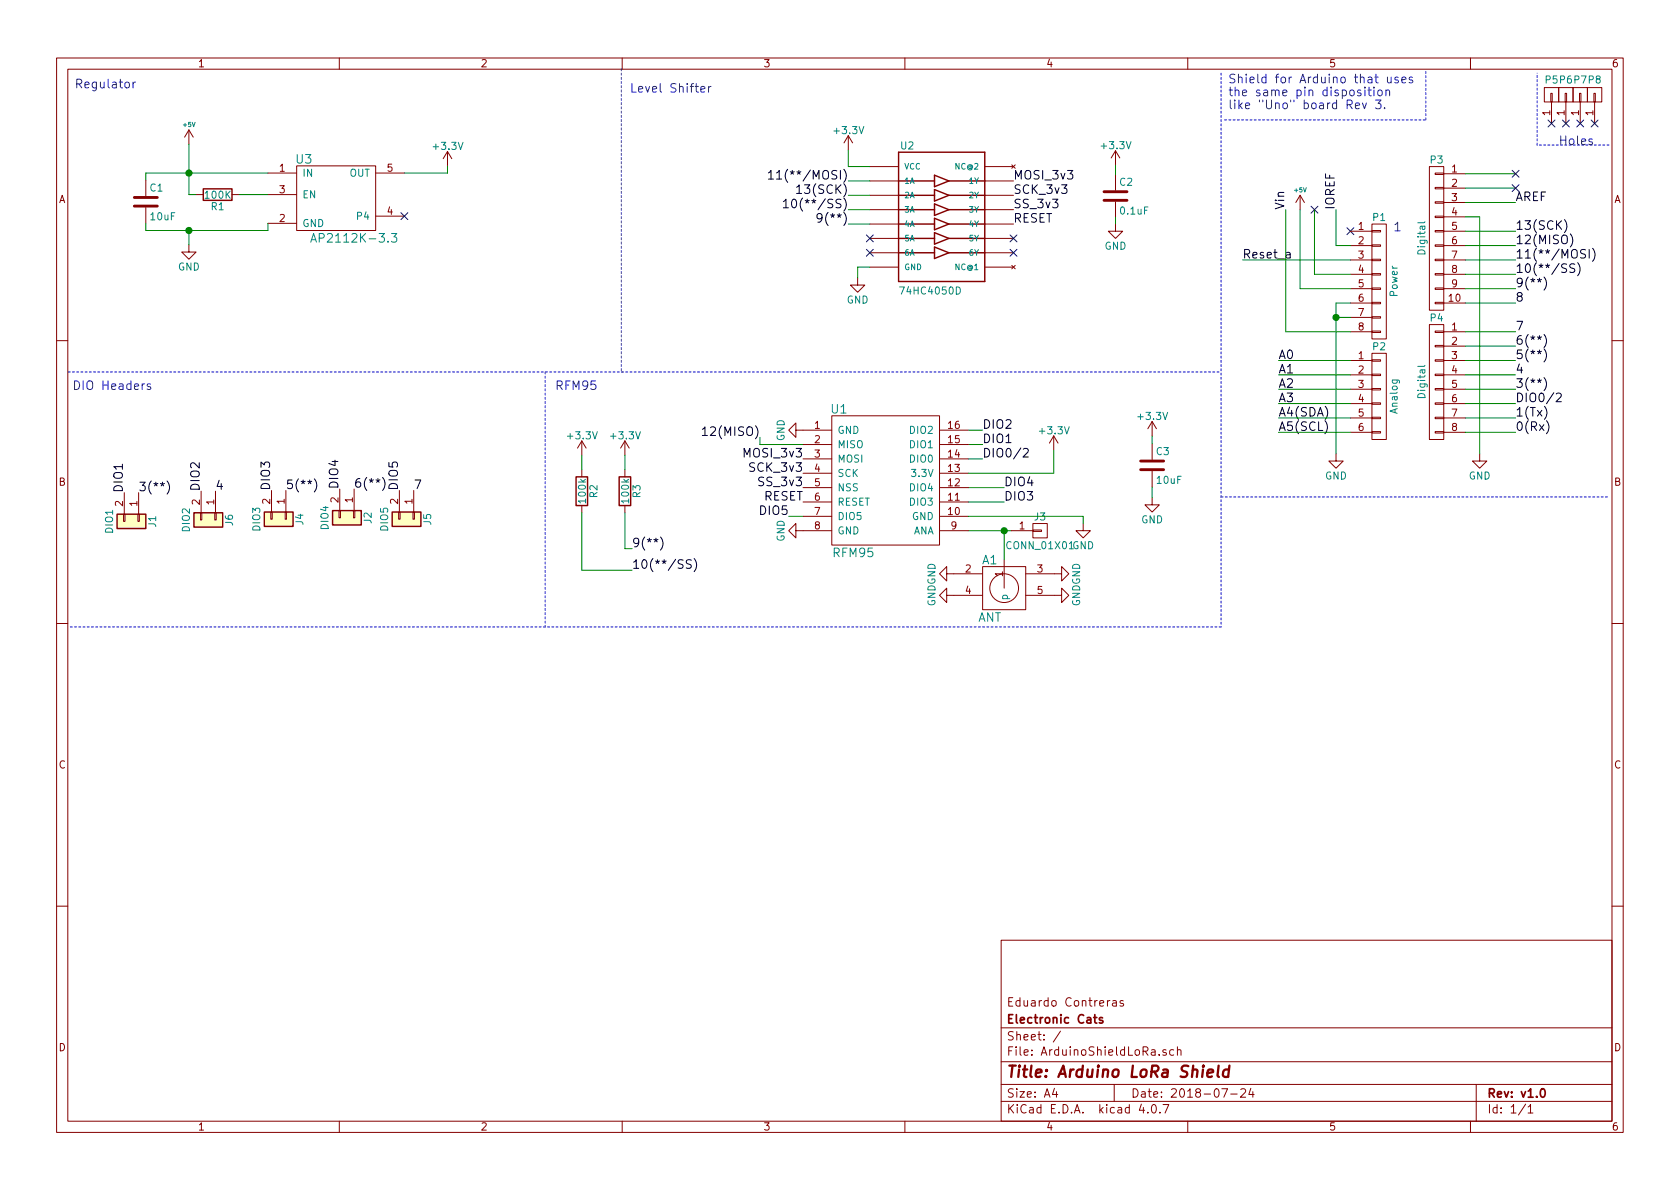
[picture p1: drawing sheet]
<svg xmlns="http://www.w3.org/2000/svg" width="297mm" height="210mm" viewBox="0 0 297 210" stroke-linecap="round" stroke-linejoin="round" font-family="sans-serif">
<g fill="none" stroke="#840000" stroke-width=".18">
<path d="M10 10.3h277v189.9h-277zM12 12.2h273v186.1h-273zM60 10.3v1.9M110 10.3v1.9M160 10.3v1.9M210 10.3v1.9M260 10.3v1.9M273 15.5h2.6v2.5h-2.6zM274.2 16.5h.2v1.5h-.2zM274.3 18v3.8M275.6 15.5h2.5v2.5h-2.5zM276.7 16.5h.3v1.5h-.3z"/>
<path d="M276.9 18v3.8M278.1 15.5h2.6v2.5h-2.6zM279.3 16.5h.2v1.5h-.2zM279.4 18v3.8M280.7 15.5h2.5v2.5h-2.5zM281.8 16.5h.3v1.5h-.3zM281.9 18v3.8M25.8 31.9v2.8M25.8 36.7v2.8M33.4 23l-.8 1.3M33.4 23v2.5M33.4 23l.8 1.3"/>
<path d="M34.7 34.4h1.2M41 34.4h1.3M47.4 30.6h5.1M47.4 39.5h5.1M47.4 34.4h5.1M52.5 29.3h13.9v11.5h-13.9zM66.4 30.6h5.1M66.4 38.2h5.1M79.1 26.8l-.7 1.3M79.1 26.8v2.5M79.1 26.8l.8 1.3M150 24l-.8 1.3"/>
<path d="M150 24v2.5M150 24l.7 1.3M153.8 29.5h5.1M153.8 32h5.1M153.8 34.5h5.1M153.8 37.1h5.1M153.8 39.6h5.1M174.1 29.5h5.1M174.1 32h5.1M174.1 34.5h5.1M174.1 37.1h5.1M174.1 39.6h5.1"/>
<path d="M178.9 29.2l.6 .6M179.5 29.2l-.6 .6M197.2 39.6v1.3h1.3l-1.3 1.3-1.2-1.3h1.2M197.2 26.7v2.5M197.2 30.9v2.7M197.2 35.7v2.8M197.2 26.7l-.7 1.2M197.2 26.7l.8 1.2M229.9 34.5l-.8 1.3M229.9 34.5v2.6M229.9 34.5l.7 1.3M242.6 39.6h2.5v20.3h-2.5z"/>
<path d="M252.7 29.5h2.6v25.4h-2.6zM253.7 38.2h1.6v.3h-1.6zM253.7 35.7h1.6v.2h-1.6zM253.7 33.1h1.6v.3h-1.6zM253.7 30.6h1.6v.3h-1.6zM255.3 30.7h3.8M255.3 33.3h3.8M255.3 35.8h3.8M255.3 38.3h3.8M33.4 43.3v1.3h1.3l-1.3 1.2-1.3-1.2h1.3M151.6 49.1v1.3h1.3l-1.3 1.3-1.2-1.3h1.2M153.8 47.2h5.1"/>
<path d="M153.8 42.2h5.1M153.8 44.7h5.1M174.1 47.2h5.1M174.1 42.2h5.1M174.1 44.7h5.1M178.9 46.9l.6 .6M179.5 46.9l-.6 .6M238.8 40.9h3.8M238.8 43.4h3.8M238.8 46h3.8M238.8 48.5h3.8M238.8 51h3.8"/>
<path d="M238.8 53.6h3.8M238.8 56.1h3.8M238.8 58.7h3.8M242.6 58.5h1.5v.3h-1.5zM242.6 56h1.5v.3h-1.5zM242.6 53.5h1.5v.2h-1.5zM242.6 50.9h1.5v.3h-1.5zM242.6 48.4h1.5v.2h-1.5zM242.6 45.8h1.5v.3h-1.5zM242.6 43.3h1.5v.3h-1.5zM242.6 40.8h1.5v.2h-1.5zM252.7 57.4h2.6v20.3h-2.6z"/>
<path d="M253.7 58.5h1.6v.3h-1.6zM253.7 53.5h1.6v.2h-1.6zM253.7 50.9h1.6v.3h-1.6zM253.7 48.4h1.6v.2h-1.6zM253.7 45.8h1.6v.3h-1.6zM253.7 43.3h1.6v.3h-1.6zM253.7 40.8h1.6v.2h-1.6zM255.3 40.9h3.8M255.3 43.4h3.8M255.3 46h3.8M255.3 48.5h3.8M255.3 51h3.8"/>
<path d="M255.3 53.6h3.8M255.3 58.7h3.8M10 60.2h2M102.9 78v2.5M102.9 78l-.8 1.2M102.9 78l.7 1.2M110.5 78v2.5M110.5 78l-.8 1.2M110.5 78l.8 1.2M140.7 76.1v-1.3l-1.3 1.3 1.3 1.2v-1.2h6.4M142 78.6h5.1M147.1 73.5h19v22.9h-19z"/>
<path d="M166.1 76.1h5.1M166.1 78.6h5.1M186.3 77.1l-.8 1.3M186.3 77.1v2.5M186.3 77.1l.8 1.3M203.7 74.5v2.6M203.7 78.5v2.8M203.7 74.5l-.8 1.3M203.7 74.5l.8 1.3M238.8 63.7h3.8M238.8 66.3h3.8M238.8 68.8h3.8"/>
<path d="M238.8 71.4h3.8M238.8 73.9h3.8M238.8 76.4h3.8M242.6 76.3h1.5v.3h-1.5zM242.6 73.8h1.5v.2h-1.5zM242.6 71.2h1.5v.3h-1.5zM242.6 68.7h1.5v.3h-1.5zM242.6 66.2h1.5v.2h-1.5zM242.6 63.6h1.5v.3h-1.5zM242.6 62.5h2.5v15.2h-2.5zM253.7 76.3h1.6v.3h-1.6zM253.7 73.8h1.6v.2h-1.6z"/>
<path d="M253.7 71.2h1.6v.3h-1.6zM253.7 68.7h1.6v.3h-1.6zM253.7 66.2h1.6v.2h-1.6zM253.7 63.6h1.6v.3h-1.6zM253.7 61.1h1.6v.2h-1.6zM255.3 63.7h3.8M255.3 66.3h3.8M255.3 68.8h3.8M255.3 71.4h3.8M255.3 73.9h3.8M255.3 76.4h3.8M255.3 61.2h3.8"/>
<path d="M285 60.2h2M21.8 90.9h.3v1.3h-.3zM22 87.1v3.8M24.4 90.9h.2v1.3h-.2zM24.5 87.1v3.8M35.4 90.7h.3v1.2h-.3zM35.6 86.9v3.8M38 90.7h.2v1.2h-.2zM38.1 86.9v3.8M47.9 90.5h.2v1.3h-.2zM48 86.7v3.8M50.4 90.5h.3v1.3h-.3z"/>
<path d="M50.5 86.7v3.8M59.9 90.3h.3v1.3h-.3zM60.1 86.5v3.8M62.5 90.3h.2v1.3h-.2zM62.6 86.5v3.8M70.5 90.5h.2v1.3h-.2zM70.6 86.7v3.8M73 90.5h.3v1.3h-.3zM73.2 86.7v3.8M102.9 83.1v1.2M102.9 89.4v1.3M110.5 83.1v1.2"/>
<path d="M110.5 89.4v1.3M140.7 93.8v-1.2l-1.3 1.2 1.3 1.3v-1.3h6.4M142 81.1h5.1M142 83.7h5.1M142 86.2h5.1M142 88.8h5.1M142 91.3h5.1M166.1 93.8h5.1M166.1 81.1h5.1M166.1 83.7h5.1M166.1 86.2h5.1M166.1 88.8h5.1"/>
<path d="M166.1 91.3h5.1M177.5 98.9v5.1M178.8 93.8h3.8M182.6 93.7h1.5v.3h-1.5zM182.6 92.6h2.6v2.5h-2.6zM191.5 92.6v1.2h1.3l-1.3 1.3-1.3-1.3h1.3M203.7 88v1.3h1.3l-1.3 1.2-1.3-1.2h1.3M203.7 83.3v2.8M236.2 80.3v1.2h1.3l-1.3 1.3-1.3-1.3h1.3M261.6 80.3v1.2h1.3l-1.3 1.3-1.3-1.3h1.3M10 110.3h2M167.4 101.5v-1.3l-1.3 1.3 1.3 1.2v-1.2h6.3"/>
<path d="M167.4 105.3v-1.3l-1.3 1.3 1.3 1.2v-1.2h6.3M173.7 100.2h7.7v7.6h-7.7zM181.4 105.3h6.3v-1.3l1.3 1.3-1.3 1.2v-1.2M181.4 101.5h6.3v-1.3l1.3 1.3-1.3 1.2v-1.2M285 110.3h2M10 160.2h2M177 166.3h108v32h-108zM196.7 177h.6l.1 .9M197.4 177.3l-.5 .1-.2 .2 .2 .3 .5-.1M198.6 177a.37 .37 0 0 0-.6 .1l.1 .3 .5 .1 .1 .1-.2 .3-.5-.1M285 160.2h2M60 198.3v1.9"/>
<path d="M110 198.3v1.9M160 198.3v1.9M177 194.8h108M177 191.8h108M177 187.8h108M177 181.8h108M186.4 192.5l-.3 1h.9M186.8 193v1M187.5 182.3l-1.3 2M197 191.8v3M201.8 195.2l-.4 1.1h1M202.9 196.7v.1"/>
<path d="M203.8 195.4l.1-.1a.81 .81 0 0 1 .6 .6 .81 .81 0 0 1-.3 .8l-.1 .1a.8 .8 0 0 1-.6-.6 .8 .8 0 0 1 .3-.8zM205 186.5v.1M205.1 196.7v.1M205.6 195.3h1.1l-.7 1.5M206.2 185.7a.37 .37 0 0 0-.6 .1l.1 .2 .5 .2v.1l-.2 .3-.4-.1M207.5 185.7l-.4-.1-.3 .3 .1 .6 .2 .1 .4-.1M208.2 185.7l.2-.1 .4 .1v.9M208.2 185.1v1.5M210 198.3v1.9M216 192.5h1l-.6 1.5M217.6 193.5h1.1M219.4 192.7l.2-.2h.4l.2 .5-.9 1h.9"/>
<path d="M221.2 192.5l-.4 1h.9M221.5 193v1M260 198.3v1.9M261 191.8v6.5M269.7 195.2l-1.2 2M270.2 195.8l.4-.5v1.5M270.2 196.8h.8"/>
<circle cx="177.5" cy="104" r="2.54"/>
</g>
<path d="M193.4 179.9h.5M193.6 179.4v1.3l.3 .2M194.9 180a.37 .37 0 0 0-.5 .1v.3l.5 .1 .1 .1-.2 .3-.4-.1M272.5 192.7l.2-.2a.81 .81 0 0 1 .6 .6 .81 .81 0 0 1-.3 .8l-.2 .1a.79 .79 0 0 1-.3-1.3z" fill="none" stroke="#840000" stroke-width=".3"/>
<path d="M213.5 189.8l1-.2-.1-.4h-.7l-.3 1 .3 .2 .6-.1M215.5 188.4l-.2 1.8 .2 .2M217.3 189.2a.7 .7 0 0 0-1 .3v.8l.3 .1 .5-.1M217.4 188.4l-.3 2" fill="none" stroke="#840000" stroke-width=".41"/>
<g fill="none" stroke="#000" stroke-width=".18">
<path d="M135.9 30.6l.4-.5v1.6M135.9 31.7h.9M137.3 30.6l.5-.5v1.6M137.3 31.7h.9M138.5 35.7l.5-.5v1.5M138.5 36.7h.9M140.1 35.4l.2-.2a.81 .81 0 0 1 .6 .8 .81 .81 0 0 1-.6 .7l-.2-.1-.1-.4zM140.8 33.1l.5-.4v1.5M140.8 34.2h.9M145.3 38.4l-.3 .3-.4-.1-.2-.2 .1-.5a.48 .48 0 0 1 .8 0 1 1 0 0 1-.4 1.4h-.3M276.6 38.8a1.75 1.75 0 0 1 0 2.3M273 59.2a1.75 1.75 0 0 1 0 2.3"/>
<path d="M273 49a1.75 1.75 0 0 1 0 2.3M277.6 41.4a1.75 1.75 0 0 1 0 2.3M278.4 46.7a.62 .62 0 0 0-.8 .1v.4l.8 .4v.4a.62 .62 0 0 1-.9 .1M278.9 46.5a1.75 1.75 0 0 1 0 2.3M280.3 44.2a.62 .62 0 0 0-.8 .1v.4l.8 .4v.4a.62 .62 0 0 1-.8 .1M281 44.1v1.5M281.6 43.9a1.75 1.75 0 0 1 0 2.3M124.2 75.9l.4-.4v1.5M124.2 77h.9M180.9 79.4l.3-.1h.3l.2 .1 .1 .3-.1 .3-.8 .8h.9M273 66.8a1.75 1.75 0 0 1 0 2.3M273 61.7a1.75 1.75 0 0 1 0 2.3"/>
<path d="M273.4 74.4a1.75 1.75 0 0 1 0 2.3M275.2 69.7l.2-.2h.3l.3 .2v.2v.3l-.9 .8h.9M29.5 85.1a1.75 1.75 0 0 1 0 2.3M55.6 84.7a1.75 1.75 0 0 1 0 2.3M67.6 84.4a1.75 1.75 0 0 1 0 2.3M116.8 95a1.75 1.75 0 0 1 0 2.3M122.2 99.1a.62 .62 0 0 0-.8 0v.5l.7 .3v.4a.62 .62 0 0 1-.8 .1M122.7 98.8a1.75 1.75 0 0 1 0 2.3"/>
</g>
<g fill="none" stroke="#000084" stroke-width=".18">
<path d="M70.9 37.6l1.2 1.2M72.1 37.6l-1.2 1.2M231.8 36.5l1.2 1.2M233 36.5l-1.2 1.2M267.4 30.1l1.2 1.2M267.4 32.7l1.2 1.2M268.6 30.1l-1.2 1.2M268.6 32.7l-1.2 1.2M273.7 21.2l1.2 1.2M274.9 21.2l-1.2 1.2M276.3 21.2l1.2 1.2M277.5 21.2l-1.2 1.2"/>
<path d="M278.8 21.2l1.2 1.2M280 21.2l-1.2 1.2M281.3 21.2l1.2 1.2M282.5 21.2l-1.2 1.2M153.2 41.5l1.2 1.3M153.2 44.1l1.2 1.2M154.4 41.5l-1.2 1.3M154.4 44.1l-1.2 1.2M178.6 41.5l1.2 1.3M178.6 44.1l1.2 1.2M179.8 41.5l-1.2 1.3M179.8 44.1l-1.2 1.2"/>
<path d="M238.2 40.3l1.2 1.2M239.4 40.3l-1.2 1.2"/>
</g>
<g fill="none" stroke="#0000c2" stroke-width=".18">
<path d="M23.5 14.5v1M24 14.5l-.3 .1-.2 .2M123.9 15.8l.7-.2v-.2l-.5-.1-.2 .2 .1 .7h.6M125.3 15.3v1M125.7 15.3l-.3 .1-.1 .2M239.6 18.7l.8-.1-.1-.3-.4-.1-.3 .2 .1 .7h.6M240.6 16l-.4-.1-.2 .2 .1 .3 .5 .1v.4h-.6M240.9 18.2l.3 1 .4-1M241.3 15.4v.2M241.3 15.9v1M241.9 15.9h.5M242.1 15.4v1.3l.3 .2"/>
<path d="M242.9 15.4v.2M242.9 15.9v1M243.2 17.7h1l-.5 .6 .3 .1 .2 .2-.1 .5-.2 .1h-.5l-.2-.1M243.7 16.1l.2-.2 .4 .2 .1 .6-.2 .2h-.3l-.2-.1zM244.8 19.1v.1M245 16.1l.1-.1a.36 .36 0 0 1 .6 .1v.8M245 15.9v1M245.3 13.6v.8a.38 .38 0 0 0 .7 .1M246 13.6v1.1M247.2 13.7l-.4-.1-.2 .3 .1 .2 .5 .1v.4h-.6M247.9 14.1l.7-.1-.1-.3-.4-.1-.2 .3v.7h.6M249.7 13.7l-.3-.1-.3 .3 .1 .2 .5 .1v.4h-.6"/>
<path d="M26.6 67.9h-.4l-.2 .2 .1 .2 .5 .1v.4h-.6"/>
</g>
<path d="M251.9 39.2l-.2 .2h-1M54.9 42.8l.5-1.5 .6 1.5M55.1 42.4h.7M69.2 41.3h1l-.6 .6 .4 .1 .2 .2-.1 .5-.3 .1h-.4l-.2-.1M159.1 50.7h.8l-.5 1.3M251.9 64.6l-.2 .2h-1" fill="none" stroke="#008484" stroke-width=".18"/>
<g fill="none" stroke="#840000" stroke-width=".25">
<path d="M35.9 33.4h5.1v2h-5.1zM158.9 26.9h15.2v22.9h-15.2zM158.9 39.6h6.3M158.9 37.1h6.3M158.9 34.5h6.3M158.9 32h6.3M165.2 31l2.6 1-2.6 1zM165.2 33.5l2.6 1-2.6 1.1zM165.2 36.1l2.6 1-2.6 1zM165.2 38.6l2.6 1-2.6 1zM167.8 39.6h6.3M167.8 37.1h6.3"/>
<path d="M167.8 34.5h6.3M167.8 32h6.3M158.9 44.7h6.3M158.9 42.2h6.3M165.2 41.1l2.6 1.1-2.6 1zM165.2 43.7l2.6 1-2.6 1zM167.8 44.7h6.3M167.8 42.2h6.3M20.7 90.9h5.1v2.6h-5.1zM34.3 90.7h5.1v2.5h-5.1zM46.7 90.5h5.1v2.6h-5.1zM58.8 90.3h5.1v2.5h-5.1z"/>
<path d="M69.3 90.5h5.1v2.6h-5.1zM101.9 84.3h2v5.1h-2zM109.5 84.3h2v5.1h-2z"/>
</g>
<path d="M23.7 36.4h4.1M23.7 34.9h4.1M195.2 35.4h4.1M195.2 33.9h4.1M201.7 83.1h4M201.7 81.5h4" fill="none" stroke="#840000" stroke-width=".51"/>
<path d="M109.9 12.2v53.6M215.9 12.9v98M216.5 21.2h35.6M252.1 21.2v-8.9M271.8 25.6v-12.7M284.5 25.6h-12.7M12.1 65.8h203.8M96.4 65.8v45.1M109.9 65.8h.2M215.9 87.9h68.6M215.9 110.9h-203.6" fill="none" stroke="#0000c2" stroke-width=".18" stroke-dasharray=".3 .4"/>
<g fill="none" stroke="#008400" stroke-width=".18">
<path d="M25.8 39.5v1.3h21.6v-1.3M33.4 25.5v8.9h1.3M42.3 34.4h5.1M47.4 30.6h-21.6v1.3M79.1 29.3v1.3h-7.6M150 32h3.8M150 34.5h3.8M150 37.1h3.8M150 39.6h3.8M150 26.5v3h3.8M197.2 29.2v1.7M197.2 38.5v1.1"/>
<path d="M227.3 37.1v21.6h11.5M229.9 37.1v13.9h8.9M232.4 37.1v11.4h6.4M236.2 37.1v6.3h2.6M259.1 35.8h8.9M259.1 33.3h8.9M259.1 30.7h8.9M259.1 38.3h2.5v42M33.4 40.8v2.5M153.8 47.2h-2.2v1.9M219.7 46h19.1M236.2 56.1h2.6"/>
<path d="M238.8 53.6h-2.6v26.7M259.1 43.4h8.9M259.1 48.5h8.9M259.1 51h8.9M259.1 58.7h8.9M259.1 53.6h8.9M259.1 46h8.9M259.1 40.9h8.9M134.4 77.3v1.3h7.6M171.2 78.6h2.5M171.2 76.1h2.5M186.3 79.6v4.1h-15.1"/>
<path d="M203.7 77.1v1.4M226.1 63.7h12.7M226.1 66.3h12.7M226.1 68.8h12.7M226.1 71.4h12.7M226.1 73.9h12.7M226.1 76.4h12.7M259.1 63.7h8.9M259.1 66.3h8.9M259.1 68.8h8.9M259.1 71.4h8.9M259.1 73.9h8.9"/>
<path d="M259.1 76.4h8.9M259.1 61.2h8.9M102.9 80.5v2.6M102.9 90.7v10.1h8.9M110.5 80.5v2.6M110.5 90.7v6.3h1.3M139.4 91.3h2.6M171.2 93.8h7.6M171.2 91.3h20.3v1.3M171.2 86.2h6.3M171.2 88.8h6.3M171.2 81.1h2.5"/>
<path d="M177.5 93.8v5.1M203.7 86.1v1.9"/>
</g>
<g fill="#008400" stroke="#008400" stroke-width=".25">
<circle cx="236.2" cy="56.1" r=".51"/>
<circle cx="33.4" cy="30.6" r=".51"/>
<circle cx="33.4" cy="40.8" r=".51"/>
<circle cx="177.5" cy="93.8" r=".51"/>
</g>
<g fill="#ffffc2" stroke="#ffffc2" stroke-width=".18">
<path d="M20.7 90.9h5.1v2.6h-5.1z"/>
<path d="M34.3 90.7h5.1v2.5h-5.1z"/>
<path d="M46.7 90.5h5.1v2.6h-5.1z"/>
<path d="M58.8 90.3h5.1v2.5h-5.1z"/>
<path d="M69.3 90.5h5.1v2.6h-5.1z"/>
</g>
<text font-size="2.8" fill="#840000" x="178" y="190.5">Title: Arduino LoRa Shield</text>
<g font-size="2.1" fill="#0000c2">
<text x="13.2" y="15.6">Regulator</text>
<text x="111.4" y="16.4">Level Shifter</text>
<text x="217.2" y="14.7">Shield for Arduino that uses</text>
<text x="217.2" y="17">the same pin disposition</text>
<text x="217.2" y="19.3">like &quot;Uno&quot; board Rev 3.</text>
<text x="275.6" y="25.6">Holes</text>
<text x="246.4" y="40.9">1</text>
<text x="12.8" y="69">DIO Headers</text>
<text x="98.2" y="69">RFM95</text>
</g>
<g font-size="2.1" fill="#008484">
<text x="52.4" y="28.9">U3</text>
<text x="56.2" y="42.9">AP2112K-3.3</text>
<text x="147" y="73.1">U1</text>
<text x="147.4" y="98.5">RFM95</text>
<text x="173.7" y="99.8">A1</text>
<text x="172.8" y="110">ANT</text>
</g>
<g font-size="2.1">
<text x="138.6" y="31.7">11(**/MOSI)</text>
<text x="141.7" y="34.3">13(SCK)</text>
<text x="179.2" y="31.7">MOSI_3v3</text>
<text x="179.2" y="34.3">SCK_3v3</text>
<text x="268" y="35.6">AREF</text>
<text x="141.1" y="36.8">10(**/SS)</text>
<text x="145.7" y="39.4">9(**)</text>
<text x="179.2" y="36.8">SS_3v3</text>
<text x="179.2" y="39.4">RESET</text>
<text x="227.1" y="37.1" transform="rotate(-90 227.1 37.1)">Vin</text>
<text x="236" y="37.1" transform="rotate(-90 236 37.1)">IOREF</text>
<text x="268" y="40.6">13(SCK)</text>
<text x="219.7" y="45.7">Reset_a</text>
<text x="268" y="45.7">11(**/MOSI)</text>
<text x="268" y="43.2">12(MISO)</text>
<text x="268" y="53.3">8</text>
<text x="268" y="50.8">9(**)</text>
<text x="268" y="48.3">10(**/SS)</text>
<text x="268" y="58.4">7</text>
<text x="226.1" y="63.5">A0</text>
<text x="268" y="63.5">5(**)</text>
<text x="268" y="61">6(**)</text>
<text x="226.1" y="66">A1</text>
<text x="226.1" y="68.6">A2</text>
<text x="226.1" y="71.1">A3</text>
<text x="268" y="71.1">DIO0/2</text>
<text x="268" y="68.6">3(**)</text>
<text x="268" y="66">4</text>
<text x="125.2" y="77.1">12(MISO)</text>
<text x="173.7" y="75.8">DIO2</text>
<text x="226.1" y="73.7">A4(SDA)</text>
<text x="226.1" y="76.2">A5(SCL)</text>
<text x="268" y="76.2">0(Rx)</text>
<text x="268" y="73.7">1(Tx)</text>
<text x="131.9" y="80.9">MOSI_3v3</text>
<text x="132.8" y="83.4">SCK_3v3</text>
<text x="173.7" y="80.9">DIO0/2</text>
<text x="173.7" y="78.4">DIO1</text>
<text x="21.7" y="87.1" transform="rotate(-90 21.7 87.1)">DIO1</text>
<text x="24.5" y="86.9">3(**)</text>
<text x="35.3" y="86.9" transform="rotate(-90 35.3 86.9)">DIO2</text>
<text x="38.1" y="86.6">4</text>
<text x="47.8" y="86.7" transform="rotate(-90 47.8 86.7)">DIO3</text>
<text x="50.5" y="86.5">5(**)</text>
<text x="59.8" y="86.5" transform="rotate(-90 59.8 86.5)">DIO4</text>
<text x="62.6" y="86.2">6(**)</text>
<text x="70.4" y="86.7" transform="rotate(-90 70.4 86.7)">DIO5</text>
<text x="73.2" y="86.5">7</text>
<text x="134.4" y="86">SS_3v3</text>
<text x="134.9" y="88.5">RESET</text>
<text x="177.5" y="88.5">DIO3</text>
<text x="177.5" y="86">DIO4</text>
<text x="134.5" y="91.1">DIO5</text>
<text x="111.8" y="100.6">10(**/SS)</text>
<text x="111.8" y="96.8">9(**)</text>
</g>
<g font-size="2.1" fill="#840000">
<text x="178" y="178">Eduardo Contreras</text>
<text x="178" y="184">Sheet: /</text>
<text x="178" y="181">Electronic Cats</text>
<text x="178" y="186.7">File: ArduinoShieldLoRa.sch</text>
<text x="178" y="196.9">KiCad E.D.A. kicad 4.0.7</text>
<text x="178" y="194.1">Size: A4</text>
<text x="200" y="194.1">Date: 2018-07-24</text>
<text x="263" y="194.1">Rev: v1.0</text>
<text x="263" y="196.9">Id: 1/1</text>
</g>
<g font-size="1.8" fill="#840000">
<text x="35" y="11.9">1</text>
<text x="85" y="11.9">2</text>
<text x="135" y="11.9">3</text>
<text x="185" y="11.9">4</text>
<text x="235" y="11.9">5</text>
<text x="285" y="11.9">6</text>
<text x="274.1" y="20.4" transform="rotate(-90 274.1 20.4)">1</text>
<text x="276.6" y="20.4" transform="rotate(-90 276.6 20.4)">1</text>
<text x="279.1" y="20.4" transform="rotate(-90 279.1 20.4)">1</text>
<text x="281.7" y="20.4" transform="rotate(-90 281.7 20.4)">1</text>
<text x="10.4" y="35.9">A</text>
<text x="49.4" y="30.3">1</text>
<text x="49.4" y="34.2">3</text>
<text x="68.5" y="30.3">5</text>
<text x="256.7" y="30.5">1</text>
<text x="256.7" y="33">2</text>
<text x="256.7" y="35.6">3</text>
<text x="285.4" y="35.9">A</text>
<text x="49.4" y="39.2">2</text>
<text x="68.5" y="38">4</text>
<text x="240.2" y="40.6">1</text>
<text x="256.7" y="38.1">4</text>
<text x="256.7" y="40.6">5</text>
<text x="240.2" y="43.2">2</text>
<text x="240.2" y="45.7">3</text>
<text x="256.7" y="43.2">6</text>
<text x="256.7" y="45.7">7</text>
<text x="240.2" y="48.3">4</text>
<text x="240.2" y="50.8">5</text>
<text x="240.2" y="53.3">6</text>
<text x="256.2" y="53.3">10</text>
<text x="256.7" y="48.3">8</text>
<text x="256.7" y="50.8">9</text>
<text x="240.2" y="55.9">7</text>
<text x="240.2" y="58.4">8</text>
<text x="256.7" y="58.4">1</text>
<text x="240.2" y="63.5">1</text>
<text x="256.7" y="61">2</text>
<text x="256.7" y="63.5">3</text>
<text x="240.2" y="66">2</text>
<text x="240.2" y="68.6">3</text>
<text x="240.2" y="71.1">4</text>
<text x="256.7" y="66">4</text>
<text x="256.7" y="68.6">5</text>
<text x="256.7" y="71.1">6</text>
<text x="144" y="75.8">1</text>
<text x="167.7" y="75.8">16</text>
<text x="240.2" y="73.7">5</text>
<text x="240.2" y="76.2">6</text>
<text x="256.7" y="73.7">7</text>
<text x="256.7" y="76.2">8</text>
<text x="144" y="78.4">2</text>
<text x="144" y="80.9">3</text>
<text x="144" y="83.4">4</text>
<text x="167.7" y="83.4">13</text>
<text x="167.7" y="80.9">14</text>
<text x="167.7" y="78.4">15</text>
<text x="10.4" y="85.9">B</text>
<text x="21.7" y="89.5" transform="rotate(-90 21.7 89.5)">2</text>
<text x="24.3" y="89.5" transform="rotate(-90 24.3 89.5)">1</text>
<text x="35.3" y="89.2" transform="rotate(-90 35.3 89.2)">2</text>
<text x="37.8" y="89.2" transform="rotate(-90 37.8 89.2)">1</text>
<text x="47.8" y="89.1" transform="rotate(-90 47.8 89.1)">2</text>
<text x="50.3" y="89.1" transform="rotate(-90 50.3 89.1)">1</text>
<text x="59.8" y="88.9" transform="rotate(-90 59.8 88.9)">2</text>
<text x="62.4" y="88.9" transform="rotate(-90 62.4 88.9)">1</text>
<text x="70.4" y="89.1" transform="rotate(-90 70.4 89.1)">2</text>
<text x="72.9" y="89.1" transform="rotate(-90 72.9 89.1)">1</text>
<text x="144" y="86">5</text>
<text x="144" y="88.5">6</text>
<text x="167.7" y="88.5">11</text>
<text x="167.7" y="86">12</text>
<text x="285.4" y="85.9">B</text>
<text x="144" y="91.1">7</text>
<text x="144" y="93.6">8</text>
<text x="167.7" y="91.1">10</text>
<text x="168.2" y="93.6">9</text>
<text x="180.2" y="93.6">1</text>
<text x="170.7" y="101.2">2</text>
<text x="177.3" y="101.9" transform="rotate(-90 177.3 101.9)">1</text>
<text x="183.4" y="101.2">3</text>
<text x="170.7" y="105">4</text>
<text x="183.4" y="105">5</text>
<text x="10.4" y="135.9">C</text>
<text x="285.4" y="135.9">C</text>
<text x="10.4" y="185.9">D</text>
<text x="285.4" y="185.9">D</text>
<text x="35" y="199.9">1</text>
<text x="85" y="199.9">2</text>
<text x="135" y="199.9">3</text>
<text x="185" y="199.9">4</text>
<text x="235" y="199.9">5</text>
<text x="285" y="199.9">6</text>
</g>
<g font-size="1.8" fill="#008484">
<text x="273.3" y="14.8">P5 P6 P7 P8</text>
<text x="147.7" y="23.7">+3.3V</text>
<text x="76.8" y="26.5">+3.3V</text>
<text x="159.3" y="26.4">U2</text>
<text x="194.9" y="26.4">+3.3V</text>
<text x="252.9" y="28.9">P3</text>
<text x="26.5" y="33.9">C1</text>
<text x="36.4" y="35.1">100K</text>
<text x="53.5" y="31.2">IN</text>
<text x="53.5" y="35">EN</text>
<text x="61.7" y="31.2">OUT</text>
<text x="198" y="32.8">C2</text>
<text x="26.7" y="38.9">10uF</text>
<text x="37.4" y="37.2">R1</text>
<text x="53.5" y="40.1">GND</text>
<text x="63.2" y="38.9">P4</text>
<text x="198.2" y="37.9">0.1uF</text>
<text x="242.8" y="39.1">P1</text>
<text x="31.4" y="47.8">GND</text>
<text x="195.3" y="44.1">GND</text>
<text x="252" y="44.8" transform="rotate(-90 252 44.8)">Digital</text>
<text x="149.7" y="53.7">GND</text>
<text x="159.6" y="52.1">74HC4050D</text>
<text x="247.1" y="52.4" transform="rotate(-90 247.1 52.4)">Power</text>
<text x="252.9" y="56.8">P4</text>
<text x="242.8" y="61.9">P2</text>
<text x="252" y="70.2" transform="rotate(-90 252 70.2)">Digital</text>
<text x="100.5" y="77.7">+3.3V</text>
<text x="108.2" y="77.7">+3.3V</text>
<text x="148.1" y="76.7">GND</text>
<text x="161" y="76.7">DIO2</text>
<text x="184" y="76.8">+3.3V</text>
<text x="201.4" y="74.2">+3.3V</text>
<text x="247.1" y="73.1" transform="rotate(-90 247.1 73.1)">Analog</text>
<text x="138.7" y="78" transform="rotate(-90 138.7 78)">GND</text>
<text x="148.1" y="79.2">MISO</text>
<text x="148.1" y="81.8">MOSI</text>
<text x="161" y="81.8">DIO0</text>
<text x="161" y="79.2">DIO1</text>
<text x="204.5" y="80.5">C3</text>
<text x="103.6" y="88.8" transform="rotate(-90 103.6 88.8)">100k</text>
<text x="105.6" y="88" transform="rotate(-90 105.6 88)">R2</text>
<text x="111.2" y="88.8" transform="rotate(-90 111.2 88.8)">100k</text>
<text x="113.2" y="88" transform="rotate(-90 113.2 88)">R3</text>
<text x="148.1" y="84.3">SCK</text>
<text x="148.1" y="86.9">NSS</text>
<text x="148.1" y="89.4">RESET</text>
<text x="161" y="89.4">DIO3</text>
<text x="161" y="86.9">DIO4</text>
<text x="161.5" y="84.3">3.3V</text>
<text x="204.6" y="85.5">10uF</text>
<text x="234.3" y="84.8">GND</text>
<text x="259.7" y="84.8">GND</text>
<text x="20" y="94.3" transform="rotate(-90 20 94.3)">DIO1</text>
<text x="27.6" y="93.2" transform="rotate(-90 27.6 93.2)">J1</text>
<text x="33.6" y="94" transform="rotate(-90 33.6 94)">DIO2</text>
<text x="41.2" y="92.9" transform="rotate(-90 41.2 92.9)">J6</text>
<text x="46" y="93.9" transform="rotate(-90 46 93.9)">DIO3</text>
<text x="53.6" y="92.8" transform="rotate(-90 53.6 92.8)">J4</text>
<text x="58.1" y="93.6" transform="rotate(-90 58.1 93.6)">DIO4</text>
<text x="65.7" y="92.5" transform="rotate(-90 65.7 92.5)">J2</text>
<text x="68.6" y="93.9" transform="rotate(-90 68.6 93.9)">DIO5</text>
<text x="76.2" y="92.8" transform="rotate(-90 76.2 92.8)">J5</text>
<text x="138.7" y="95.8" transform="rotate(-90 138.7 95.8)">GND</text>
<text x="148.1" y="91.9">DIO5</text>
<text x="148.1" y="94.5">GND</text>
<text x="161.2" y="91.9">GND</text>
<text x="161.3" y="94.5">ANA</text>
<text x="182.9" y="92">J3</text>
<text x="201.8" y="92.5">GND</text>
<text x="178.3" y="97.1">CONN_01X01GND</text>
<text x="165.4" y="107.2" transform="rotate(-90 165.4 107.2)">GNDGND</text>
<text x="178.2" y="106.1" transform="rotate(-90 178.2 106.1)">p</text>
<text x="191" y="107.2" transform="rotate(-90 191 107.2)">GNDGND</text>
</g>
<g font-size="1.4" fill="#008484">
<text x="159.9" y="30">VCC</text>
<text x="168.9" y="30">NC@2</text>
<text x="159.9" y="32.5">1A</text>
<text x="159.9" y="35">2A</text>
<text x="171.4" y="32.5">1Y</text>
<text x="171.4" y="35">2Y</text>
<text x="159.9" y="37.6">3A</text>
<text x="159.9" y="40.1">4A</text>
<text x="171.4" y="37.6">3Y</text>
<text x="171.4" y="40.1">4Y</text>
<text x="159.9" y="47.7">GND</text>
<text x="159.9" y="42.7">5A</text>
<text x="159.9" y="45.2">6A</text>
<text x="168.9" y="47.7">NC@1</text>
<text x="171.4" y="42.7">5Y</text>
<text x="171.4" y="45.2">6Y</text>
</g>
<g font-size="1.1" fill="#008484">
<text x="32.4" y="22.4">+5V</text>
<text x="228.9" y="34">+5V</text>
</g>
</svg>
